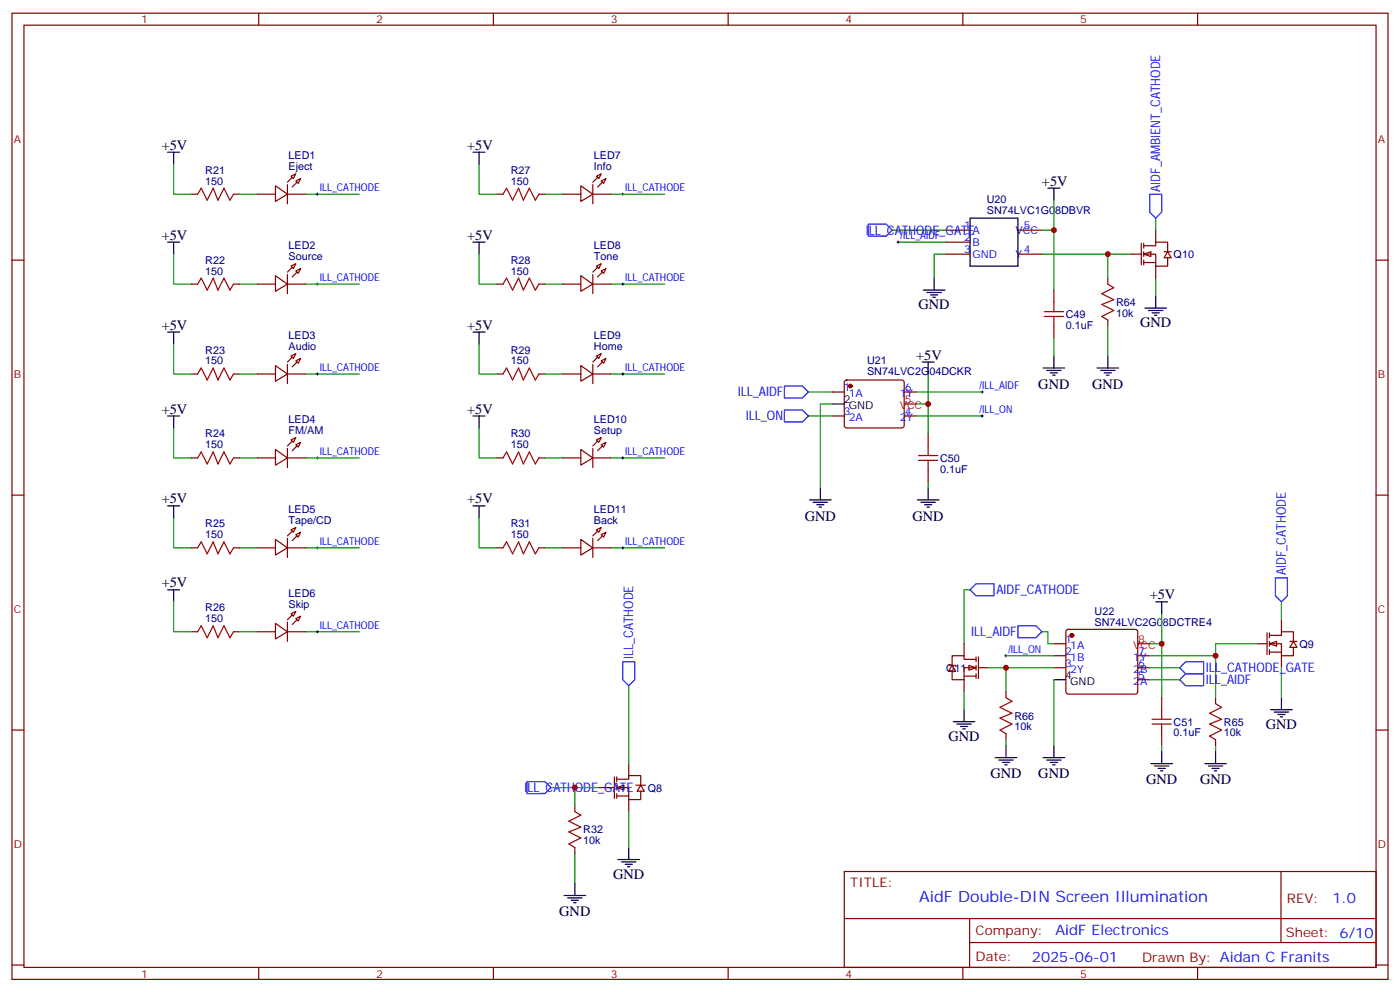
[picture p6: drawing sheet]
<svg xmlns="http://www.w3.org/2000/svg" width="412mm" height="292mm" viewBox="0 0 412 292" stroke-linecap="round" stroke-linejoin="round" font-family="sans-serif">
<g fill="none" stroke="#870000" stroke-width=".35">
<path d="M3.5 3.9h405.4v284.3h-405.4zM7.1 7.4h398.2v277.3h-398.2zM76.2 3.9v3.5M145.3 3.9v3.5M214.5 3.9v3.5M283.6 3.9v3.5M352.8 3.9v3.5M56.4 57.2h1.8M68.8 57.2h1.8M146.4 57.2h1.8M158.7 57.2h1.8M3.5 76.6h3.6"/>
<path d="M405.3 76.6h3.6M56.4 83.6h1.8M68.8 83.6h1.8M146.4 83.6h1.8M158.7 83.6h1.8M56.4 110.1h1.8M68.8 110.1h1.8M146.4 110.1h1.8M158.7 110.1h1.8M56.4 134.8h1.8M68.8 134.8h1.8M146.4 134.8h1.8"/>
<path d="M158.7 134.8h1.8M3.5 145.7h3.6M405.3 145.7h3.6M56.4 161.2h1.8M68.8 161.2h1.8M146.4 161.2h1.8M158.7 161.2h1.8M56.4 185.9h1.8M68.8 185.9h1.8M3.5 214.8h3.6M405.3 214.8h3.6M248.7 256.5h156.6v28.2h-156.6z"/>
<path d="M377.3 256.5v20.9M248.7 270.3h156.5M285.6 277.4h119.6M285.6 270.3v14.1M3.5 284h3.6M76.2 284.7v3.5M145.3 284.7v3.5M214.5 284.7v3.5M283.6 284.7v3.5M352.8 284.7v3.5M405.3 284h3.6"/>
</g>
<g fill="none" stroke="#008700" stroke-width=".35">
<path d="M51.2 48.3v8.9h5.2M70.6 57.2h5.2M90 57.2h15.8M141.1 48.3v8.9h5.3M160.5 57.2h5.3M179.9 57.2h15.9M51.2 74.8v8.8h5.2M141.1 74.8v8.8h5.3M70.6 83.6h5.2M90 83.6h15.8M160.5 83.6h5.3M179.9 83.6h15.9"/>
<path d="M51.2 101.2v8.9h5.2M70.6 110.1h5.2M90 110.1h15.8M141.1 101.2v8.9h5.3M160.5 110.1h5.3M179.9 110.1h15.9M51.2 125.9v8.9h5.2M70.6 134.8h5.2M90 134.8h15.8M141.1 125.9v8.9h5.3M160.5 134.8h5.3M179.9 134.8h15.9"/>
<path d="M51.2 152.4v8.8h5.2M141.1 152.4v8.8h5.3M51.2 177.1v8.8h5.2M70.6 161.2h5.2M90 161.2h15.8M160.5 161.2h5.3M179.9 161.2h15.9M70.6 185.9h5.2M90 185.9h15.8"/>
</g>
<g fill="none" stroke="#000" stroke-width=".29">
<path d="M93.1 57.2h.7M93.5 56.8v.7M183.1 57.2h.7M183.4 56.8v.7M93.1 83.6h.7M93.5 83.3v.7M183.1 83.6h.7M183.4 83.3v.7M93.1 110.1h.7M93.5 109.7v.7M183.1 110.1h.7M183.4 109.7v.7"/>
<path d="M93.1 134.8h.7M93.5 134.4v.7M183.1 134.8h.7M183.4 134.4v.7M93.1 161.2h.7M93.5 160.9v.7M183.1 161.2h.7M183.4 160.9v.7M93.1 185.9h.7M93.5 185.6v.7"/>
</g>
<path d="M58.2 57.2l1.1-1.8 1.7 3.5 1.8-3.5 1.4 3.5 1.8-3.5 1.7 3.5 1.1-1.7M148.2 57.2l1-1.8 1.8 3.5 1.8-3.5 1.4 3.5 1.7-3.5 1.8 3.5 1-1.7M58.2 83.6l1.1-1.8 1.7 3.6 1.8-3.6 1.4 3.6 1.8-3.6 1.7 3.6 1.1-1.8M148.2 83.6l1-1.8 1.8 3.6 1.8-3.6 1.4 3.6 1.7-3.6 1.8 3.6 1-1.8M58.2 110.1l1.1-1.8 1.7 3.5 1.8-3.5 1.4 3.5 1.8-3.5 1.7 3.5 1.1-1.7M148.2 110.1l1-1.8 1.8 3.5 1.8-3.5 1.4 3.5 1.7-3.5 1.8 3.5 1-1.7M58.2 134.8l1.1-1.8 1.7 3.5 1.8-3.5 1.4 3.5 1.8-3.5 1.7 3.5 1.1-1.7M148.2 134.8l1-1.8 1.8 3.5 1.8-3.5 1.4 3.5 1.7-3.5 1.8 3.5 1-1.7M58.2 161.2l1.1-1.7 1.7 3.5 1.8-3.5 1.4 3.5 1.8-3.5 1.7 3.5 1.1-1.8M148.2 161.2l1-1.7 1.8 3.5 1.8-3.5 1.4 3.5 1.7-3.5 1.8 3.5 1-1.8M58.2 185.9l1.1-1.8 1.7 3.6 1.8-3.6 1.4 3.6 1.8-3.6 1.7 3.6 1.1-1.8" fill="none" stroke="#a10000" stroke-width=".35"/>
<g fill="none" stroke="#000" stroke-width=".35">
<path d="M49.4 44.8h3.5M51.2 44.8v3.5M139.3 44.8h3.6M141.1 44.8v3.5M49.4 71.3h3.5M51.2 71.3v3.5M139.3 71.3h3.6M141.1 71.3v3.5M49.4 97.7h3.5M51.2 97.7v3.5M139.3 97.7h3.6M141.1 97.7v3.5"/>
<path d="M49.4 122.4h3.5M51.2 122.4v3.5M139.3 122.4h3.6M141.1 122.4v3.5M49.4 148.9h3.5M51.2 148.9v3.5M139.3 148.9h3.6M141.1 148.9v3.5M49.4 173.6h3.5M51.2 173.6v3.5"/>
</g>
<g fill="#fff" stroke="#870000" stroke-width=".35">
<path d="M181.7 231.8l2.1-.7v1.4z"/>
<path d="M188.7 231.1l1.1 1.7h-2.1z"/>
</g>
<g fill="none" stroke="#870000" stroke-width=".35">
<path d="M278.7 67.7h7.1M278.7 71.3h7.1M278.7 74.8h7.1M299.9 67.7h7M299.9 74.8h7M310.4 85.4v3.5M310.4 96v3.5M326.3 81.8v1.8M326.3 94.2v1.8M169.3 237.1v1.7M176.4 231.8h4.6M181 228.6v6.3"/>
<path d="M181.7 229.3h3.5v-1.1h3.5v2.9M181.7 231.8h3.5v3.5h3.5v-2.5M181.7 234.2h3.5M181.7 228.6v1.4M181.7 231.1v1.4M181.7 233.5v1.4M185.2 224.7v3.5M185.2 235.3v3.5M187.3 231.1h2.8M169.3 249.4v1.8"/>
</g>
<g fill="none" stroke="#000" stroke-width=".35">
<path d="M308.7 55.4h3.5M310.4 55.4v3.5M285.8 64.2h14.1v14.1h-14.1zM272 85.4h6.3M273 86.1h4.3M274.1 86.8h2.1M274.8 87.5h.7M275.2 81.8v3.6M337.3 90.7h6.3M338.3 91.4h4.2M339.4 92.1h2.1M340.1 92.8h.7"/>
<path d="M340.4 87.1v3.6M307.3 108.3h6.3M308.3 109h4.3M309.4 109.7h2.1M310.1 110.4h.7M310.4 104.8v3.5M323.1 108.3h6.4M324.2 109h4.2M325.3 109.7h2.1M326 110.4h.7M326.3 104.8v3.5M169.3 260v3.5"/>
<path d="M182 252.9h6.4M183.1 253.6h4.2M184.1 254.4h2.2M184.9 255.1h.7M185.2 249.4v3.5M166.2 263.5h6.3M167.2 264.2h4.2M168.3 264.9h2.1M169 265.6h.7"/>
</g>
<g fill="none" stroke="#008700" stroke-width=".35">
<path d="M310.4 58.9v8.8h-3.5M262.8 67.7h15.9M264.6 71.3h14.1M278.7 74.8h-3.5v7M306.9 74.8h26.5M310.4 67.7v17.7M326.3 74.8v7M340.4 64.2v3.5M310.4 99.5v5.3M326.3 96v8.8M340.4 81.8v5.3M185.2 201.8v22.9"/>
<path d="M162.3 231.8h14.1M169.3 231.8v5.3M185.2 238.8v10.6M169.3 251.2v8.8"/>
</g>
<path d="M338.7 57.2h3.5v5.2l-1.8 1.8-1.7-1.8zM255.8 66h5.3l1.7 1.7-1.7 1.8h-5.3zM183.4 194.7h3.6v5.3l-1.8 1.8-1.8-1.8zM155.2 230h5.3l1.8 1.8-1.8 1.7h-5.3z" fill="none" stroke="#00f" stroke-width=".35"/>
<path d="M307.6 93.1h5.7M307.6 91.7h5.7M310.4 88.9v2.8M310.4 93.1v2.9M326.3 83.6l1.8 1.1-3.5 1.7 3.5 1.8-3.5 1.4 3.5 1.8-3.5 1.7 1.7 1.1M169.3 238.8l1.8 1.1-3.5 1.8 3.5 1.7-3.5 1.4 3.5 1.8-3.5 1.8 1.7 1" fill="none" stroke="#a10000" stroke-width=".35"/>
<path d="M264.2 71.3h.7M264.6 70.9v.7" fill="none" stroke="#000" stroke-width=".29"/>
<path d="M336.9 74.8l2.1-.7v1.4z" fill="#fff" stroke="#870000" stroke-width=".35"/>
<g fill="none" stroke="#870000" stroke-width=".35">
<path d="M333.4 74.8h2.8M336.2 71.6v6.4M336.9 72.3h3.5v-1h3.6v2.8M336.9 74.8h3.5v3.5h3.6v-2.5M336.9 77.3h3.5M336.9 71.6v1.4M336.9 74.1v1.4M336.9 76.6v1.4M340.4 67.7v3.6M340.4 78.3v3.5M342.9 74.1h2.1M344 74.1l1 1.7h-2.1z"/>
<path d="M245.2 115.4h3.5M248.9 112l.5-.2h16.2l.5 .2 .2 .5v12.7l-.2 .5-.5 .2h-16.2l-.5-.2-.2-.5v-12.7zM266.3 115.4h3.6M245.2 122.4h3.5M266.3 122.4h3.6M273.4 127.7v3.5M273.4 138.3v3.5M310.4 193h3.6M310.4 196.5h3.6M310.4 189.4h3.6M314.2 185.4l.5-.2h19.7l.5 .2 .2 .5v17.7l-.2 .5-.5 .2h-19.7l-.5-.3-.2-.4v-17.7zM335.1 193h3.6"/>
<path d="M335.1 196.5h3.6M335.1 200h3.6M342.2 205.3v3.5M342.2 215.9v3.5"/>
</g>
<path d="M288.9 115.4h.7M289.3 115v.7M288.9 122.4h.7M289.3 122.1v.7" fill="none" stroke="#000" stroke-width=".29"/>
<path d="M238.1 115.4h7.1M245.2 118.9h-3.5v24.7M269.9 115.4h19.4M273.4 110.1v8.8h-3.5M273.4 118.9v8.8M238.1 122.4h7.1M269.9 122.4h19.4M273.4 141.8v1.8M342.2 180.6v8.8h-3.5M342.2 189.4v15.9M310.4 200v19.4M342.2 219.4v1.8" fill="none" stroke="#008700" stroke-width=".35"/>
<path d="M231.1 113.6h5.3l1.7 1.8-1.7 1.7h-5.3zM231.1 120.6h5.3l1.7 1.8-1.7 1.8h-5.3z" fill="none" stroke="#00f" stroke-width=".35"/>
<g fill="none" stroke="#000" stroke-width=".35">
<path d="M245.2 118.9h3.5M271.6 106.5h3.6M273.4 106.5v3.6M238.5 147.1h6.3M239.5 147.8h4.3M240.6 148.5h2.1M241.3 149.2h.7M241.7 143.6v3.5M270.2 147.1h6.4M271.3 147.8h4.2M272.3 148.5h2.2M273 149.2h.8"/>
<path d="M273.4 143.6v3.5M340.4 177.1h3.6M342.2 177.1v3.5M310.4 200h3.6M310.4 219.4v3.6M307.3 223h6.3M308.3 223.7h4.3M309.4 224.4h2.1M310.1 225.1h.7M339 224.7h6.4M340.1 225.4h4.2M341.1 226.1h2.2"/>
<path d="M341.8 226.8h.7M342.2 221.2v3.5"/>
</g>
<path d="M270.6 135.5h5.6M270.6 134.1h5.6M273.4 131.2v2.9M273.4 135.5v2.8M339.4 213.1h5.6M339.4 211.7h5.6M342.2 208.8v2.9M342.2 213.1v2.8" fill="none" stroke="#a10000" stroke-width=".35"/>
<g fill="#870000" stroke="#870000" stroke-width=".35">
<circle cx="250.5" cy="113.6" r=".53"/>
<circle cx="315.7" cy="187" r=".53"/>
</g>
<path d="M266.3 118.9h3.6M335.1 189.4h3.6" fill="none" stroke="#f00" stroke-width=".35"/>
<path d="M373.9 189.4l2.2-.7v1.4z" fill="#fff" stroke="#870000" stroke-width=".35"/>
<g fill="none" stroke="#870000" stroke-width=".35">
<path d="M370.4 189.4h2.8M373.2 186.3v6.3M373.9 187h3.6v-1.1h3.5v2.8M373.9 189.4h3.6v3.6h3.5v-2.5M373.9 191.9h3.6M373.9 186.3v1.4M373.9 188.7v1.4M373.9 191.2v1.4M377.5 182.4v3.5M377.5 193v3.5M379.9 188.7h2.2M381 188.7l1.1 1.8h-2.2z"/>
<path d="M358.1 205.3v1.8M358.1 217.7v1.7"/>
</g>
<path d="M374.3 208.8h6.3M375.4 209.5h4.2M376.4 210.3h2.1M377.1 211h.7M377.5 205.3v3.5M354.9 224.7h6.3M356 225.4h4.2M357 226.1h2.1M357.7 226.8h.7M358.1 221.2v3.5" fill="none" stroke="#000" stroke-width=".35"/>
<path d="M285.8 173.6h-1.8v15.8M377.5 177.1v5.3M358.1 193v12.3M370.4 189.4h-12.3v3.6h-19.4M377.5 196.5v8.8M358.1 219.4v1.8" fill="none" stroke="#008700" stroke-width=".35"/>
<path d="M287.5 171.8h5.3v3.5h-5.3l-1.7-1.7zM375.7 170h3.5v5.3l-1.7 1.8-1.8-1.8z" fill="none" stroke="#00f" stroke-width=".35"/>
<path d="M358.1 207.1l1.7 1-3.5 1.8 3.5 1.8-3.5 1.4 3.5 1.7-3.5 1.8 1.8 1.1" fill="none" stroke="#a10000" stroke-width=".35"/>
<path d="M285.4 195.8l2.1 .7-2.1 .7z" fill="#fff" stroke="#870000" stroke-width=".35"/>
<g fill="none" stroke="#870000" stroke-width=".35">
<path d="M81.1 54.7l3.6 2.5-3.6 2.1zM279.4 195.8h2.1M280.5 195.8l1 1.8h-2.1zM284 199h3.5M284 189.4v3.6M287.5 194h-3.5v-1h-3.5v2.8M287.5 196.5h-3.5v3.5h-3.5v-2.4M287.5 193.3v1.4M287.5 195.8v1.4M287.5 198.3v1.4M288.2 193.3v6.4M288.2 196.5h2.8"/>
<path d="M284 200v3.6M296.3 203.6v1.7M296.3 215.9v1.8"/>
</g>
<path d="M280.8 212.4h6.4M281.9 213.1h4.2M282.9 213.8h2.1M283.6 214.5h.7M284 208.8v3.6M296.3 219.4v3.6M293.2 223h6.3M294.2 223.7h4.2M295.3 224.4h2.1M296 225.1h.7" fill="none" stroke="#000" stroke-width=".35"/>
<path d="M291 196.5h19.4M296.3 196.5v7.1M296.3 193h14.1M306.9 185.9h1.8v3.5h1.7M338.7 196.5h8.8M284 203.6v5.2M296.3 217.7v1.7M338.7 200h8.8" fill="none" stroke="#008700" stroke-width=".35"/>
<path d="M296.3 205.3l1.8 1.1-3.5 1.7 3.5 1.8-3.5 1.4 3.5 1.8-3.5 1.7 1.7 1.1" fill="none" stroke="#a10000" stroke-width=".35"/>
<path d="M299.9 184.1h5.3l1.7 1.8-1.7 1.8h-5.3zM349.2 194.7h5.3v3.6h-5.3l-1.7-1.8zM347.5 200l1.7-1.7h5.3v3.5h-5.3z" fill="none" stroke="#00f" stroke-width=".35"/>
<path d="M296 193h.7M296.3 192.6v.7" fill="none" stroke="#000" stroke-width=".29"/>
<path d="M84.7 54.3v5.7z" fill="#f00" stroke="#870000" stroke-width=".35"/>
<g fill="#870000" stroke="#870000" stroke-width=".35">
<path d="M84.7 53.6l1.4-1.4z"/>
<path d="M86.1 55l1.4-1.4z"/>
</g>
<path d="M75.8 57.2h5.3M84.7 57.2h5.3M85.7 51.9l1.4-.7-.7 1.4zM87.1 53.3l1.4-.7-.7 1.4zM81.1 81.1l3.6 2.5-3.6 2.1z" fill="none" stroke="#870000" stroke-width=".35"/>
<path d="M84.7 80.8v5.6z" fill="#f00" stroke="#870000" stroke-width=".35"/>
<g fill="#870000" stroke="#870000" stroke-width=".35">
<path d="M84.7 80.1l1.4-1.4z"/>
<path d="M87.5 80.1l-1.4 1.4z"/>
</g>
<path d="M85.7 78.3l1.4-.7-.7 1.4zM87.1 79.7l1.4-.7-.7 1.4zM75.8 83.6h5.3M84.7 83.6h5.3M81.1 107.6l3.6 2.5-3.6 2.1z" fill="none" stroke="#870000" stroke-width=".35"/>
<path d="M84.7 107.2v5.7z" fill="#f00" stroke="#870000" stroke-width=".35"/>
<g fill="#870000" stroke="#870000" stroke-width=".35">
<path d="M86.1 105.1l-1.4 1.4z"/>
<path d="M86.1 107.9l1.4-1.4z"/>
</g>
<path d="M75.8 110.1h5.3M84.7 110.1h5.3M85.7 104.8l1.4-.7-.7 1.4zM87.1 106.2l1.4-.7-.7 1.4zM81.1 132.3l3.6 2.5-3.6 2.1z" fill="none" stroke="#870000" stroke-width=".35"/>
<path d="M84.7 131.9v5.7z" fill="#f00" stroke="#870000" stroke-width=".35"/>
<g fill="#870000" stroke="#870000" stroke-width=".35">
<path d="M84.7 131.2l1.4-1.4z"/>
<path d="M87.5 131.2l-1.4 1.4z"/>
</g>
<path d="M75.8 134.8h5.3M84.7 134.8h5.3M85.7 129.5l1.4-.7-.7 1.4zM87.1 130.9l1.4-.7-.7 1.4zM81.1 158.8l3.6 2.4-3.6 2.1z" fill="none" stroke="#870000" stroke-width=".35"/>
<path d="M84.7 158.4v5.6z" fill="#f00" stroke="#870000" stroke-width=".35"/>
<g fill="#870000" stroke="#870000" stroke-width=".35">
<path d="M86.1 156.3l-1.4 1.4z"/>
<path d="M86.1 159.1l1.4-1.4z"/>
</g>
<path d="M85.7 155.9l1.4-.7-.7 1.4zM87.1 157.3l1.4-.7-.7 1.4zM75.8 161.2h5.3M84.7 161.2h5.3M81.1 183.4l3.6 2.5-3.6 2.1z" fill="none" stroke="#870000" stroke-width=".35"/>
<path d="M84.7 183.1v5.6z" fill="#f00" stroke="#870000" stroke-width=".35"/>
<g fill="#870000" stroke="#870000" stroke-width=".35">
<path d="M84.7 182.4l1.4-1.4z"/>
<path d="M86.1 183.8l1.4-1.4z"/>
</g>
<path d="M171.1 54.7l3.5 2.5-3.5 2.1zM75.8 185.9h5.3M84.7 185.9h5.3M85.7 180.6l1.4-.7-.7 1.4zM87.1 182l1.4-.7-.7 1.4z" fill="none" stroke="#870000" stroke-width=".35"/>
<path d="M174.6 54.3v5.7z" fill="#f00" stroke="#870000" stroke-width=".35"/>
<g fill="#870000" stroke="#870000" stroke-width=".35">
<path d="M174.6 53.6l1.4-1.4z"/>
<path d="M177.4 53.6l-1.4 1.4z"/>
</g>
<path d="M165.8 57.2h5.3M174.6 57.2h5.3M175.7 51.9l1.4-.7-.7 1.4zM177.1 53.3l1.4-.7-.7 1.4zM171.1 81.1l3.5 2.5-3.5 2.1z" fill="none" stroke="#870000" stroke-width=".35"/>
<path d="M174.6 80.8v5.6z" fill="#f00" stroke="#870000" stroke-width=".35"/>
<g fill="#870000" stroke="#870000" stroke-width=".35">
<path d="M174.6 80.1l1.4-1.4z"/>
<path d="M177.4 80.1l-1.4 1.4z"/>
</g>
<path d="M175.7 78.3l1.4-.7-.7 1.4zM177.1 79.7l1.4-.7-.7 1.4zM165.8 83.6h5.3M174.6 83.6h5.3M171.1 107.6l3.5 2.5-3.5 2.1z" fill="none" stroke="#870000" stroke-width=".35"/>
<path d="M174.6 107.2v5.7z" fill="#f00" stroke="#870000" stroke-width=".35"/>
<g fill="#870000" stroke="#870000" stroke-width=".35">
<path d="M174.6 106.5l1.4-1.4z"/>
<path d="M176 107.9l1.4-1.4z"/>
</g>
<path d="M165.8 110.1h5.3M174.6 110.1h5.3M175.7 104.8l1.4-.7-.7 1.4zM177.1 106.2l1.4-.7-.7 1.4zM171.1 132.3l3.5 2.5-3.5 2.1z" fill="none" stroke="#870000" stroke-width=".35"/>
<path d="M174.6 131.9v5.7z" fill="#f00" stroke="#870000" stroke-width=".35"/>
<g fill="#870000" stroke="#870000" stroke-width=".35">
<path d="M174.6 131.2l1.4-1.4z"/>
<path d="M176 132.6l1.4-1.4z"/>
</g>
<path d="M165.8 134.8h5.3M174.6 134.8h5.3M175.7 129.5l1.4-.7-.7 1.4zM177.1 130.9l1.4-.7-.7 1.4zM171.1 158.8l3.5 2.4-3.5 2.1z" fill="none" stroke="#870000" stroke-width=".35"/>
<path d="M174.6 158.4v5.6z" fill="#f00" stroke="#870000" stroke-width=".35"/>
<g fill="#870000" stroke="#870000" stroke-width=".35">
<path d="M174.6 157.7l1.4-1.4z"/>
<path d="M176 159.1l1.4-1.4z"/>
</g>
<path d="M175.7 155.9l1.4-.7-.7 1.4zM177.1 157.3l1.4-.7-.7 1.4zM165.8 161.2h5.3M174.6 161.2h5.3" fill="none" stroke="#870000" stroke-width=".35"/>
<g fill="#c00">
<circle cx="169.3" cy="231.8" r=".88"/>
<circle cx="310.4" cy="67.7" r=".88"/>
<circle cx="326.3" cy="74.8" r=".88"/>
<circle cx="273.4" cy="118.9" r=".88"/>
<circle cx="342.2" cy="189.4" r=".88"/>
<circle cx="358.1" cy="193" r=".88"/>
<circle cx="296.3" cy="196.5" r=".88"/>
</g>
<text font-size="4.6" fill="#00f" x="270.8" y="265.5">AidF Double-DIN Screen Illumination</text>
<g font-size="4.2">
<text x="47.6" y="44.1">+5V</text>
<text x="137.6" y="44.1">+5V</text>
<text x="306.9" y="54.7">+5V</text>
<text x="47.6" y="70.6">+5V</text>
<text x="137.6" y="70.6">+5V</text>
<text x="270.6" y="91">GND</text>
<text x="47.6" y="97">+5V</text>
<text x="137.6" y="97">+5V</text>
<text x="335.8" y="96.3">GND</text>
<text x="269.9" y="105.8">+5V</text>
<text x="305.9" y="114.4">GND</text>
<text x="321.7" y="114.4">GND</text>
<text x="47.6" y="121.7">+5V</text>
<text x="137.6" y="121.7">+5V</text>
<text x="47.6" y="148.2">+5V</text>
<text x="137.6" y="148.2">+5V</text>
<text x="237.1" y="153.2">GND</text>
<text x="268.8" y="153.2">GND</text>
<text x="47.6" y="172.9">+5V</text>
<text x="338.7" y="176.4">+5V</text>
<text x="372.9" y="214.5">GND</text>
<text x="279.4" y="218">GND</text>
<text x="291.7" y="229.1">GND</text>
<text x="305.9" y="229.1">GND</text>
<text x="337.6" y="230.8">GND</text>
<text x="353.5" y="230.8">GND</text>
<text x="180.6" y="258.6">GND</text>
<text x="164.7" y="269.6">GND</text>
</g>
<g font-size="4.2" fill="#00f">
<text x="392.5" y="265.7">1.0</text>
<text x="310.9" y="275.3">AidF Electronics</text>
<text x="304" y="283.1">2025-06-01</text>
</g>
<g font-size="3.9" fill="#00f">
<text x="341.8" y="56.4" transform="rotate(-90 341.8 56.4)">AIDF_AMBIENT_CATHODE</text>
<text x="255.1" y="69.1">ILL_CATHODE_GATE</text>
<text x="217.3" y="116.6">ILL_AIDF</text>
<text x="219.7" y="123.7">ILL_ON</text>
<text x="378.8" y="169.3" transform="rotate(-90 378.8 169.3)">AIDF_CATHODE</text>
<text x="293.5" y="174.9">AIDF_CATHODE</text>
<text x="286.1" y="187.2">ILL_AIDF</text>
<text x="186.5" y="194" transform="rotate(-90 186.5 194)">ILL_CATHODE</text>
<text x="355.2" y="197.8">ILL_CATHODE_GATE</text>
<text x="355.2" y="201.4">ILL_AIDF</text>
<text x="154.5" y="233.1">ILL_CATHODE_GATE</text>
</g>
<g font-size="3.9" fill="#800">
<text x="250.5" y="261.1">TITLE:</text>
<text x="379.1" y="265.7">REV:</text>
<text x="287.4" y="275.3">Company:</text>
<text x="378.7" y="275.9">Sheet: 6/10</text>
<text x="287.4" y="282.9">Date:</text>
<text x="336.4" y="283">Drawn By: Aidan C Franits</text>
</g>
<g font-size="3.2" fill="#800">
<text x="41.6" y="6.9">1</text>
<text x="110.8" y="6.9">2</text>
<text x="179.9" y="6.9">3</text>
<text x="249.1" y="6.9">4</text>
<text x="318.2" y="6.9">5</text>
<text x="4.1" y="42">A</text>
<text x="405.9" y="42">A</text>
<text x="4.1" y="111.1">B</text>
<text x="405.9" y="111.1">B</text>
<text x="4.1" y="180.3">C</text>
<text x="405.9" y="180.3">C</text>
<text x="4.1" y="249.4">D</text>
<text x="405.9" y="249.4">D</text>
<text x="41.6" y="287.7">1</text>
<text x="110.8" y="287.7">2</text>
<text x="179.9" y="287.7">3</text>
<text x="249.1" y="287.7">4</text>
<text x="318.2" y="287.7">5</text>
</g>
<g font-size="3.2" fill="#000080">
<text x="85" y="46.8">LED1</text>
<text x="175" y="46.8">LED7</text>
<text x="60.5" y="51.1">R21</text>
<text x="85" y="50.1">Eject</text>
<text x="150.4" y="51.1">R27</text>
<text x="175" y="50.1">Info</text>
<text x="60.5" y="54.3">150</text>
<text x="150.4" y="54.3">150</text>
<text x="290.7" y="59.8">U20</text>
<text x="290.7" y="63">SN74LVC1G08DBVR</text>
<text x="60.5" y="77.6">R22</text>
<text x="85" y="76.6">Source</text>
<text x="85" y="73.3">LED2</text>
<text x="150.4" y="77.6">R28</text>
<text x="175" y="76.6">Tone</text>
<text x="175" y="73.3">LED8</text>
<text x="345.7" y="76">Q10</text>
<text x="60.5" y="80.8">150</text>
<text x="150.4" y="80.8">150</text>
<text x="314" y="93.6">C49</text>
<text x="328.8" y="93.2">10k</text>
<text x="328.8" y="90">R64</text>
<text x="85" y="99.7">LED3</text>
<text x="175" y="99.7">LED9</text>
<text x="314" y="96.8">0.1uF</text>
<text x="60.5" y="107.2">150</text>
<text x="60.5" y="104">R23</text>
<text x="85" y="103">Audio</text>
<text x="150.4" y="107.2">150</text>
<text x="150.4" y="104">R29</text>
<text x="175" y="103">Home</text>
<text x="255.4" y="107.2">U21</text>
<text x="255.4" y="110.4">SN74LVC2G04DCKR</text>
<text x="85" y="124.4">LED4</text>
<text x="175" y="124.4">LED10</text>
<text x="60.5" y="131.9">150</text>
<text x="60.5" y="128.7">R24</text>
<text x="85" y="127.7">FM/AM</text>
<text x="150.4" y="131.9">150</text>
<text x="150.4" y="128.7">R30</text>
<text x="175" y="127.7">Setup</text>
<text x="276.9" y="135.9">C50</text>
<text x="276.9" y="139.1">0.1uF</text>
<text x="60.5" y="155.2">R25</text>
<text x="85" y="154.2">Tape/CD</text>
<text x="85" y="150.9">LED5</text>
<text x="150.4" y="155.2">R31</text>
<text x="175" y="154.2">Back</text>
<text x="175" y="150.9">LED11</text>
<text x="60.5" y="158.4">150</text>
<text x="150.4" y="158.4">150</text>
<text x="60.5" y="179.9">R26</text>
<text x="85" y="178.9">Skip</text>
<text x="85" y="175.6">LED6</text>
<text x="60.5" y="183.1">150</text>
<text x="322.5" y="184.1">SN74LVC2G08DCTRE4</text>
<text x="322.5" y="180.9">U22</text>
<text x="382.8" y="190.7">Q9</text>
<text x="278.7" y="197.7">Q11</text>
<text x="298.8" y="214.9">10k</text>
<text x="298.8" y="211.8">R66</text>
<text x="345.7" y="213.5">C51</text>
<text x="360.5" y="213.5">R65</text>
<text x="345.7" y="216.7">0.1uF</text>
<text x="360.5" y="216.7">10k</text>
<text x="190.9" y="232.9">Q8</text>
<text x="171.8" y="245.3">R32</text>
<text x="171.8" y="248.4">10k</text>
</g>
<g font-size="3.2" fill="#00f">
<text x="94.2" y="56.3">ILL_CATHODE</text>
<text x="184.1" y="56.3">ILL_CATHODE</text>
<text x="265.3" y="70.4">/ILL_AIDF</text>
<text x="284" y="67.4">1</text>
<text x="284" y="70.9">2</text>
<text x="286.5" y="68.8">A</text>
<text x="299.2" y="68.8">VCC</text>
<text x="301.6" y="67.4">5</text>
<text x="284" y="74.4">3</text>
<text x="286.5" y="72.3">B</text>
<text x="286.5" y="75.8">GND</text>
<text x="299.2" y="75.8">Y</text>
<text x="301.6" y="74.4">4</text>
<text x="94.2" y="82.7">ILL_CATHODE</text>
<text x="184.1" y="82.7">ILL_CATHODE</text>
<text x="94.2" y="109.2">ILL_CATHODE</text>
<text x="184.1" y="109.2">ILL_CATHODE</text>
<text x="248.5" y="115">1</text>
<text x="250" y="116.8">1A</text>
<text x="265" y="116.8">1Y</text>
<text x="266.5" y="115">6</text>
<text x="288.6" y="114.5">/ILL_AIDF</text>
<text x="248.5" y="122.1">3</text>
<text x="250" y="123.8">2A</text>
<text x="265" y="123.8">2Y</text>
<text x="266.5" y="122.1">4</text>
<text x="288.6" y="121.5">/ILL_ON</text>
<text x="94.2" y="133.9">ILL_CATHODE</text>
<text x="184.1" y="133.9">ILL_CATHODE</text>
<text x="94.2" y="160.3">ILL_CATHODE</text>
<text x="184.1" y="160.3">ILL_CATHODE</text>
<text x="94.2" y="185">ILL_CATHODE</text>
<text x="313.8" y="189.1">1</text>
<text x="315.3" y="190.9">1A</text>
<text x="297" y="192.1">/ILL_ON</text>
<text x="313.8" y="196.1">3</text>
<text x="313.8" y="192.6">2</text>
<text x="315.3" y="197.9">2Y</text>
<text x="315.3" y="194.4">1B</text>
<text x="333.8" y="194.4">1Y</text>
<text x="333.8" y="197.9">2B</text>
<text x="335.3" y="192.6">7</text>
<text x="335.3" y="196.1">6</text>
<text x="333.8" y="201.4">2A</text>
<text x="335.3" y="199.7">5</text>
</g>
<g font-size="3.2">
<text x="248.5" y="118.5">2</text>
<text x="250" y="120.3">GND</text>
<text x="313.8" y="199.7">4</text>
<text x="315.3" y="201.4">GND</text>
</g>
<g font-size="3.2" fill="#f00">
<text x="266.5" y="118.5">5</text>
<text x="265" y="120.3">VCC</text>
<text x="333.8" y="190.9">VCC</text>
<text x="335.3" y="189.1">8</text>
</g>
</svg>
